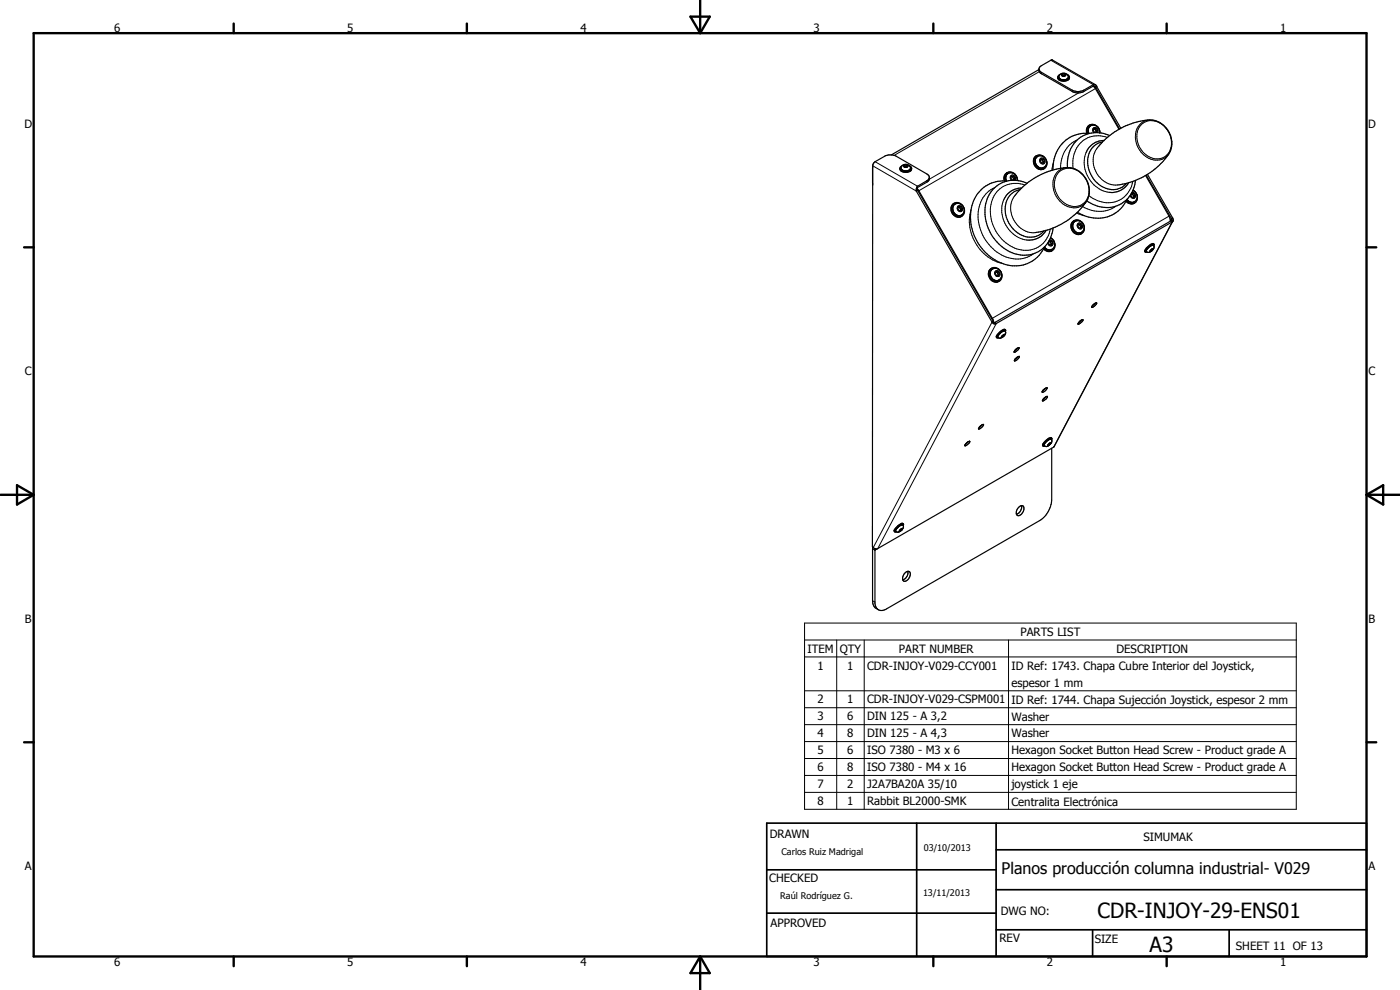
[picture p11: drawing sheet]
<svg xmlns="http://www.w3.org/2000/svg" width="420mm" height="297mm" viewBox="0 0 420 297" stroke-linecap="round" stroke-linejoin="round" font-family="sans-serif">
<g fill="none" stroke="#000" stroke-width=".35">
<path d="M317.4 23.2a2.09 2.09 0 0 0 3.6 0M318 22.4a1.04 1.04 0 0 0-.5 1.3 1.04 1.04 0 0 0 1.2 .6 1.47 1.47 0 0 0 2.2-1.4l-.5-.5M318 22.4a.97 .97 0 0 0-.1 1.1 .97 .97 0 0 0 1 .5 1.22 1.22 0 0 0 1.7-1.2l-.2-.4M318 22.4a1.76 1.76 0 0 1 2.4 0M318.8 22.3v.3M319.4 22.2l.4 .2-.2 .3-.5 .1-.4-.2 .1-.3M319.4 22.2l-.6 .1M319.4 22.6l.2 .1M319.4 22.2v.4M319.4 22.6l-.6 .1M327.1 37.5a1.97 1.97 0 0 0-.9 2.5M328.1 25.4h.7"/>
<path d="M328.1 25.4v.4M328.1 25.8h.4l.3 .4M328.1 25.4l-2.8 1.7a3.8 3.8 0 0 1-3.5 0l-9.5-5.5-.5-.8-44.3 25.7M328.1 25.8l.6 .8 7.1 12.2M328.2 38.7h.5M328.7 38.7l.3 .7M328.8 25.4l.4 .6M328.8 25.4l-13-7.5-3.2 1.8a1.35 1.35 0 0 0-.8 1.2 1.35 1.35 0 0 0 .8 1.2l9.4 5.5a3.7 3.7 0 0 0 3.3-.2l2.8-1.6M328.8 26.2l7.2 12.5M328.8 39.8l1.2 .1M328.8 39.8a9 9 0 0 0-8.5 9.8l.1 .7M329 38.6l.3 .6"/>
<path d="M329 38.6l-.6-.1-.3 .6 .4 .6 .6 .1 .2-.6M329 38.6l-.3 .1M329 39.4l-.2 .4M329.2 26l7.2 12.5M329.2 26l-.4 .2M329.3 38a1.67 1.67 0 0 0-2.2-.1 1.67 1.67 0 0 0-.4 2.1M329.3 39.2l-.3 .2M329.5 38.2l.5 .9v.8M329.6 38.2a1.81 1.81 0 0 0-2.5-.7 1.81 1.81 0 0 0-.7 2.5M329.6 38.2l.5 1.7M330 39.9l1.2 .1 1.8 .7M261.9 54.9v.6"/>
<path d="M261.9 50v.4M270.1 50.6a2.09 2.09 0 0 0 3.5 0M270.7 49.8a.94 .94 0 0 0-.6 1.1 .94 .94 0 0 0 .9 .7 2 2 0 0 0 2.6-.9l-.1-.5-.5-.4M270.8 49.7a1.34 1.34 0 0 1 1.6-.4 1.34 1.34 0 0 1 .7 1.5 1.86 1.86 0 0 1-2.7-.1l.1-.6zM271.4 49.6l-.1 .4 .4 .2 .5-.1M271.4 49.6v.4h.6M272 49.5l-.6 .1M272 49.5l.4 .3-.2 .3M272 50l.2 .1M272 49.5v.5M275 57.3l22.7 39.3M275.3 56.6l22.7 39.2 .2 .8"/>
<path d="M275.4 56.3l2.8-1.6a1.36 1.36 0 0 0 .7-1.3 1.36 1.36 0 0 0-.7-1.2l-9.5-5.5a3.7 3.7 0 0 0-3.2 .2l-2.9 1.6-.5 .6-.2 .6-.1 114.3a1.33 1.33 0 0 0 1.6 .6l52.9-30.6 35.7-67.7M275.4 57.1l22.7 39.3M275.4 55.9l-.4 .6v.8M275.4 55.9v.4M275.4 57.1l-.4 .2M275.4 56.3v.8M278.9 53.3l-.5 .8-3 1.8M301.4 54.3a10.1 10.1 0 0 0-10.1 11.5 14.8 14.8 0 0 0 12.5 14 9.6 9.6 0 0 0 9.7-5.8M301.4 54.3l.8 .1M302 52.1l-.5 .8 .2 1.4M302.3 51.8l-.2 .1M303.5 53h.4"/>
<path d="M303.9 53l.4 .6M304.2 52.8l.4 .7M304.2 52.8h-.6l-.3 .5 .4 .7h.7l.2-.5M304.2 52.8l-.3 .2M304.3 53.6l-.2 .4M304.4 59a21.5 21.5 0 0 1 17-8.7 7 7 0 0 1 5.3 5.2 7 7 0 0 1-2.3 7l-1.6 1.7-2.9 2.2-3.2 1.8-3.4 1.1M304.6 53.5l-.3 .1M305.3 54.1a1.76 1.76 0 0 0-1.5-2.2 1.76 1.76 0 0 0-2 1.9l.2 .5M305.4 54.1a2.14 2.14 0 0 0-1.4-2.3 2.14 2.14 0 0 0-2.6 .9l-.1 .9 .1 .7M306.1 56.9a5.9 5.9 0 0 0-4.2 7.7 7.9 7.9 0 0 0 8.6 6.4l1.6-.6 1.2-1.1M306.6 56.4a5.8 5.8 0 0 0-5.4 3.6M308.3 55a8.7 8.7 0 0 0-12.7 8 12.9 12.9 0 0 0 11.9 13.6 8.7 8.7 0 0 0 8.5-8.2"/>
<path d="M311.1 46.7a2.26 2.26 0 0 0-.6 3 2.26 2.26 0 0 0 2.9 .9M312.4 47.9h.3M312.7 47.9l.4 .7M313.1 47.8l.4 .6M313.1 47.8l-.6-.1-.3 .6 .4 .6h.6l.3-.5M313.1 47.8l-.4 .1M313.1 48.6l-.1 .3M313.4 47.2a1.71 1.71 0 0 0-2.4 .1 1.71 1.71 0 0 0 .1 2.4 1.66 1.66 0 0 0 2.2 .5 1.66 1.66 0 0 0 .7-2.2M313.4 47.2l.4 .6M313.4 47.2a1.81 1.81 0 0 0-2.5-.3 1.81 1.81 0 0 0-.3 2.5 1.86 1.86 0 0 0 2.5 1.3 1.86 1.86 0 0 0 .9-2.7M313.4 47.2l.4 .5M313.5 48.4l-.4 .2"/>
<path d="M313.8 47.8l.2 .2M326.9 40a10 10 0 0 0-10.9 11M330.9 42.6a6.1 6.1 0 0 0-4.1 8.4 7.4 7.4 0 0 0 9.5 5.4l1.7-1.4M330.9 42.6l-1.8 2.1M331.4 42.1a5.8 5.8 0 0 0-5.4 3.7M333.1 40.6l.5-.3a22.7 22.7 0 0 1 10.3-4.2 6.8 6.8 0 0 1 6.8 3.3 6.8 6.8 0 0 1-.5 7.6 22.4 22.4 0 0 1-12.2 8M333.1 40.6l-2.2 2M338 55l-2.7 .5M338.2 59.9a1.76 1.76 0 0 0 2.2 .7M338.3 59.7a9.9 9.9 0 0 1-15 4M338.7 54.9a6 6 0 0 1-3.3 2.6l-1.7 .3-.8-.1M339.5 58.2h.4"/>
<path d="M339.9 58.2l.4 .6M340 57.1l1.1 1.1M340.1 57a2.03 2.03 0 0 1 .3 3.5M340.3 58l.3 .7M340.3 58h-.7l-.2 .5 .3 .7h.6l.3-.5M340.3 58l-.4 .2M340.3 58.8l-.2 .4M340.6 58.7l-.3 .1M340.8 54.1a8.8 8.8 0 0 1-14 6.6l-.6-.4M341.2 58.4a1.81 1.81 0 0 1-.6 2.5 1.81 1.81 0 0 1-2.5-.7M343.8 52.7l7 12.2 .4 1.5M344 52.5l7.6 13.1"/>
<path d="M344.4 52.3l7.5 13.1M286.4 61a2.26 2.26 0 0 0-.6 3 2.26 2.26 0 0 0 3 .8l.4-.5a1.95 1.95 0 0 0 .1-2M287.6 62.2h.4M288 62.2l.4 .7M288.3 62l.4 .7M288.3 62h-.6l-.3 .5 .4 .7h.6l.3-.5M288.3 62l-.3 .2M288.4 62.9l-.2 .3M288.7 64.9l-.3 .1M288.7 62.7l-.3 .2M289.3 62.3l.1 .4M289.3 62.3a1.76 1.76 0 0 0-2.8-1 1.76 1.76 0 0 0 .1 2.9 1.63 1.63 0 0 0 1.9 .4 1.63 1.63 0 0 0 .9-1.8"/>
<path d="M289.3 62.3a1.85 1.85 0 0 0-2.1-1.6 1.85 1.85 0 0 0-1.6 2 2.45 2.45 0 0 0 2.7 2.3M313.2 74.7a1.93 1.93 0 0 0 2.6 .5M313.3 69.3l-2.7 .5M314 69.1a5.9 5.9 0 0 1-5.9 2.9M314.8 72.5h.4M315.2 72.5l.3 .7M315.2 71.4a1.81 1.81 0 0 1 1.4 2.1 1.81 1.81 0 0 1-2 1.5l-.5-.2-.6-.6M315.3 71.3a2.23 2.23 0 0 1 1.3 2 2.23 2.23 0 0 1-1.2 2.1l-1-.1-1.1-.8M315.5 72.3l.4 .6M315.5 72.3h-.6l-.3 .6 .4 .5 .6 .1 .3-.6M315.5 72.3l-.3 .2M315.5 73.2l-.1 .3"/>
<path d="M315.9 72.9l-.4 .3M321.9 66.6a2.21 2.21 0 0 1 2.8-.1 2.21 2.21 0 0 1 .7 2.7 1.99 1.99 0 0 1-2.3 1 1.99 1.99 0 0 1-1.5-2v-1zM322.1 66.8a1.83 1.83 0 0 1 2-.5 1.83 1.83 0 0 1 1.2 1.6 1.64 1.64 0 0 1-.9 1.9 1.64 1.64 0 0 1-2-.6l-.5-1.3zM322.4 66.2a2.26 2.26 0 0 0-.7 2.9 2.26 2.26 0 0 0 2.9 1M323.6 67.4h.4M324 67.4l.4 .7M324.3 67.2l.4 .7M324.3 67.2h-.6l-.2 .5 .3 .7 .6 .1 .3-.6M324.3 67.2l-.3 .2M324.4 68.1l-.2 .3M324.7 67.9l-.3 .2M337.9 60.4l.8 .6a1.74 1.74 0 0 0 1.9-.1"/>
<path d="M340.4 60.5v.1M344.2 75.6h-.5M345.2 75.2l.2 .2M345.6 74.8l.3 .2M345.9 75l.1-.3-.9 .7h.3M345.9 75l-.5 .4M346.3 73.8a1.69 1.69 0 0 1-2.1 1.8M346.3 73.8a.56 .56 0 0 0-.6-.4 .56 .56 0 0 0-.5 .4l-1.1 1.1-.2 .5 .3 .2M346.4 73.3l-.3-.2a3.4 3.4 0 0 0-2.5 2.3l.1 .2M346.4 73.3a3.5 3.5 0 0 0-2.7 2.3M346.4 73.3l-.1 .4M351.6 65.6v.4"/>
<path d="M351.6 66l-53.2 30.8M351.6 66l.5 .1M351.9 65.4l.2 .3-.2 .8-53 30.7h-.6M351.9 65.4l-.3 .2M297.3 80.7a2.23 2.23 0 0 0 0 2.8 2.31 2.31 0 0 0 2.2 1M297.6 80.4l-.1 .2M297.7 96.6l.6 .6M298.1 96.4l.3 .4M298.1 96.4l-.4 .2M298.4 96.8l-.1 .4M298.9 81.7h.3M299.2 81.7l.4 .6"/>
<path d="M299.6 81.5l.3 .7M299.6 81.5l-.6-.1-.3 .6 .4 .7h.6l.2-.5M299.6 81.5l-.4 .2M299.6 82.3l-.2 .4M299.9 82.2l-.3 .1M300.2 81.2a1.99 1.99 0 0 0-3-.5 1.99 1.99 0 0 0 0 3 2 2 0 0 0 2.6 .7M300.2 99.9l.2-.2a.77 .77 0 0 1 1.3-.2 1.78 1.78 0 0 1-1.9 1.9 .6 .6 0 0 1-.4-.6 .6 .6 0 0 1 .4-.6zM300.3 81.5a1.71 1.71 0 0 1-.6 2.6 1.71 1.71 0 0 1-2.4-1.2 1.7 1.7 0 0 1 .8-2.3 1.7 1.7 0 0 1 2.3 .9 2.03 2.03 0 0 1-.7 3M301.7 99.5l.1-.4-.2-.3a3.5 3.5 0 0 0-2.6 2.3l.2 .2M301.7 99l-.8 .2-.7 .6a1.74 1.74 0 0 0-1 1.6l.4-.1M324.2 96.3l.7-.4a.68 .68 0 0 1-.6 1l-.6 .4a.77 .77 0 0 1 .5-1zM324.5 96.1l-.6 .5"/>
<path d="M328.1 91.4l1-.5-.6 1-.8 .3-.1-.2zM328.6 91l-.7 .7M300.7 100.9l.2 .2M301.1 100.5l.2 .2M301.3 100.7l.1-.3-.8 .7h.3M301.3 100.7l-.4 .4M304.7 107.6l.9-.6h.3a1.62 1.62 0 0 1-1.5 1.2zM304.8 104.8l1-.5-.5 .9a.71 .71 0 0 1-1 .4zM305.3 104.5l-.8 .7M305.4 107.1l-.8 .7M313.1 117l1.1-.7a1.86 1.86 0 0 1-1.3 1.4l-.2-.2zM313.3 119.5l.9-.6a.68 .68 0 0 1-.6 1l-.8 .4z"/>
<path d="M313.7 116.5l-.7 .7M313.8 119.1l-.8 .7M289.8 133.2l.3-.2a.75 .75 0 0 1 1-.5l-.4 .6-1.1 .7zM290.2 132.8l-.4 .5M290.5 132.6l-.1 .1M294.3 127.7l.8-.4a1.65 1.65 0 0 1-1.4 1.4zM294.6 127.5l-.7 .7M313.7 132.8a1.44 1.44 0 0 1 1.9-.9l-.1 1-.9 .9a.7 .7 0 0 1-1.1 0 .7 .7 0 0 1 .2-1zM314.6 133.4l.1 .2M315 133l.2 .2M315.2 133.2l.1-.3-.8 .7h.2M315.2 133.2l-.5 .4"/>
<path d="M315.6 134.5v15.5a8 8 0 0 1-3.5 6.2l-46 26.5a2.09 2.09 0 0 1-2.3 .3 2.09 2.09 0 0 1-1.2-1.9l.1-16.4M315.6 131.5a3.2 3.2 0 0 0-2.3 1.7l-.3 .5 .5 .2M315.6 131.5v.5M315.7 131.5l-.2-.2a3.5 3.5 0 0 0-2.6 2.3l.2 .3M269 159.6h-.4M269.4 158.3l.4-.4a.8 .8 0 0 1 1.2-.3 1.63 1.63 0 0 1-2.2 1.8v-.4zM270 159.1l.2 .2M270.4 158.7l.2 .3M270.6 159l.2-.4-.9 .8 .3-.1M270.6 159l-.4 .3M271.1 157.2l-.2-.2a3.8 3.8 0 0 0-2.4 1.8l-.2 .5 .2 .3M271.2 157.3a3 3 0 0 0-2.6 2.3"/>
<path d="M271.2 157.3l-.2 .4M305.6 152.3l.4-.4a.73 .73 0 0 1 .8-.2 .73 .73 0 0 1 .5 .7 1.76 1.76 0 0 1-2.1 2.2 1.91 1.91 0 0 1 .4-2.3zM306.5 151.7a2.26 2.26 0 0 1-1.5 2.6M261.9 164.1v16.2a2.59 2.59 0 0 0 1.7 2.6M271.7 171.8a.87 .87 0 0 1 1.3-.2 .87 .87 0 0 1 .1 1.2 1.59 1.59 0 0 1-2 1.4 1.98 1.98 0 0 1 .6-2.4zM272.4 171.4a2.19 2.19 0 0 1-1.5 2.6"/>
</g>
<g fill="none" stroke="#000" stroke-width=".3">
<path d="M315.4 18.1l12.7 7.3M311.9 21.5l-43.5 25.1M312.6 21.7v.4M317.8 23.1a1.65 1.65 0 0 0 2.8 0M318.5 22.4a.71 .71 0 0 1 .8-.4 .71 .71 0 0 1 .6 .6 .74 .74 0 0 1-.8 .3 .74 .74 0 0 1-.6-.5zM321.8 27.1v.3M323.8 27.9l-44.9 25.9M325.3 27.1v.3M327.3 37.8a1.75 1.75 0 0 0-.5 2.2M328.1 25.8l.7 .4M328.7 26.6l-53.2 30.8M329.4 39.8a.86 .86 0 0 0-.3-1.4 .86 .86 0 0 0-1.2 .8l.4 .6"/>
<path d="M342.4 37.5a5.2 5.2 0 0 1 8.2 1.9 5.5 5.5 0 0 1-1.7 8 6.1 6.1 0 0 1-7.6-5.4 5.1 5.1 0 0 1 1.1-4.5zM345 36a5 5 0 0 0-4 6.9 6.2 6.2 0 0 0 8.3 4.6l1.5-1.4M261.9 54.9h.1M261.9 50.4h.1M261.9 49.7l13.1 7.6M262.6 48.5l12.8 7.4M270.4 50.4a1.61 1.61 0 0 0 2.9 0M271.2 49.7a.71 .71 0 0 1 .7-.3 .71 .71 0 0 1 .6 .6 .74 .74 0 0 1-.8 .3 .74 .74 0 0 1-.5-.6zM278.2 54.2v.5M298.6 56.3a9.8 9.8 0 0 0-4.3 12.8 11.9 11.9 0 0 0 12.7 8.5l1.3-.4 1.8-1M302.5 52.1a1.73 1.73 0 0 0-.4 2.3M303.6 54.1a.87 .87 0 0 1-.4-1.1 .87 .87 0 0 1 1-.5 .87 .87 0 0 1 .6 1l-.2 .6"/>
<path d="M304.4 59a7.2 7.2 0 0 0 6.2 10.8M307.6 55.5a7.7 7.7 0 0 0-10.4 8 12 12 0 0 0 10 11.6 7.5 7.5 0 0 0 8-6.4M311.4 46.9a1.92 1.92 0 0 0-.4 2.5 1.92 1.92 0 0 0 2.3 .8M312.4 47.5a.91 .91 0 0 1 1.2 .6 .91 .91 0 0 1-.9 1.1 1.01 1.01 0 0 1-.3-1.7zM316.2 48.7l-.5 2.4M317.7 51.8a5.1 5.1 0 0 1 7.7 1.3 5.5 5.5 0 0 1-1.2 8.5 6.1 6.1 0 0 1-7.6-4.7 5.7 5.7 0 0 1 1.1-5.1zM320.2 50.3a4.9 4.9 0 0 0-4.1 6.3 6.4 6.4 0 0 0 8 5.4l.9-.4 1-1.1M323.3 42a8.9 8.9 0 0 0-5 8.5M326 45.8a9.1 9.1 0 0 0 6.9 11.9M329.1 44.7a7.2 7.2 0 0 0 6.2 10.8M332.3 41.2a7.6 7.6 0 0 0-10.3 7.1l.1 2.2M338.2 59.8a1.71 1.71 0 0 0 2.2 .7"/>
<path d="M339.7 57.7a.91 .91 0 0 1 1.1 .8 .91 .91 0 0 1-1 1l-.6-.9M340 54.4a7.7 7.7 0 0 1-12 5.2l-1.2-.9M286.7 61.2a1.94 1.94 0 0 0-.4 2.5 1.94 1.94 0 0 0 2.3 .8M287.5 61.8a.89 .89 0 0 1 1.3 .5 .89 .89 0 0 1-.8 1.2 1.09 1.09 0 0 1-.5-1.7zM291.4 62.9a13.2 13.2 0 0 0 9.3 16.1M301.2 60a9.1 9.1 0 0 0 6.9 12M313.5 74.1a1.72 1.72 0 0 0 2.2 .7M315 72a.9 .9 0 0 1 1 .8 .9 .9 0 0 1-.9 1l-.7-.9M322.7 66.4a1.95 1.95 0 0 0-.4 2.4 1.95 1.95 0 0 0 2.3 .9M323.1 63.9l2.3 .8M323.5 67.1a.89 .89 0 0 1 1.3 .5 .89 .89 0 0 1-.8 1.1 1.05 1.05 0 0 1-.5-1.6zM334.8 61.9a9 9 0 0 1-9.9 .1"/>
<path d="M345.4 74.9l.7-.3-.5 .7-.5 .3zM346.1 73.6l-1.3 .6-.6 .8-.2 .5M350.8 64.9l-53.2 30.7M351.4 66.3l.4 .3-35.6 67.6M351.6 65.6l-.4 .5M297.7 96.6l-35.6 67.7M297.9 80.7a1.95 1.95 0 0 0-.4 2.4 1.95 1.95 0 0 0 2.3 .9M298.7 96.7l.3 .4-35.6 67.5M298.7 81.4a.93 .93 0 0 1 1.3 .3 .93 .93 0 0 1-.3 1.3 1 1 0 0 1-1-.5 1 1 0 0 1 0-1.1zM301.6 99.3l-.5 .1-.8 .5-.8 1v.3M300.7 100.8l.6-.5h.2v.2a.87 .87 0 0 1-1 .6zM314.7 133.1l.7-.3-.2 .5a.56 .56 0 0 1-.8 .3z"/>
<path d="M315.5 131.8l-.2-.1-.9 .5a1.89 1.89 0 0 0-1 1.5M270 159a.56 .56 0 0 1 .9-.4l-.4 .5-.6 .4zM271 157.5l-.8 .2-.6 .5-.7 .7-.1 .5M262.5 164.6l.3 .1M263.3 164.6l-.7 .5-.7-.4M241.5 186.9h147.5v55.9h-147.5zM241.5 192h147.5M241.5 197.1h147.5M251.1 192v50.8M259.4 192v50.8M261.9 180.3l.7 .3M302.7 192v50.8"/>
<path d="M241.5 207.3h147.5M241.5 212.3h147.5M241.5 217.4h147.5M241.5 222.5h147.5M241.5 227.6h147.5M241.5 232.7h147.5M241.5 237.7h147.5"/>
</g>
<g fill="none" stroke="#000" stroke-width=".71">
<path d="M10.1 9.9h400v277.1h-400zM70.1 7.1v2.8M140.1 7.1v2.8M207.2 5h5.8l-2.9 4.9zM210.1 0v9.9M280.1 7.1v2.8M350.1 7.1v2.8M7.2 74.2h2.9M410.1 74.2h2.9M.1 148.5h10M5.1 145.6l5 2.9-5 2.9zM410.1 148.5h10"/>
<path d="M410.1 148.5l5-2.9v5.8zM7.2 222.7h2.9M410.1 222.7h2.9M70.1 287v2.9M140.1 287v2.9M210.1 287v10M210.1 287l2.9 5h-5.8zM280.1 287v2.9M350.1 287v2.9"/>
</g>
<path d="M230.1 247h180v40h-180zM275.1 247v40M298.9 255h111.2M298.9 247v40M230.1 274h68.8M230.1 261h68.8M298.9 279h111.2M298.9 267h111.2M327.9 279v8M368.9 279v8" fill="none" stroke="#000" stroke-width=".51"/>
<g font-size="6.3">
<text x="329.4" y="275.4">CDR-INJOY-29-ENS01</text>
<text x="345" y="285.6">A3</text>
</g>
<text font-size="4.8" x="300.6" y="262.1">Planos producción columna industrial- V029</text>
<g font-size="3.4">
<text x="34.2" y="9.6">6</text>
<text x="104.2" y="9.6">5</text>
<text x="174.2" y="9.6">4</text>
<text x="244.2" y="9.6">3</text>
<text x="314.2" y="9.6">2</text>
<text x="384.2" y="9.6">1</text>
<text x="7.4" y="38.4">D</text>
<text x="410.6" y="38.4">D</text>
<text x="7.5" y="112.6">C</text>
<text x="410.7" y="112.6">C</text>
<text x="7.5" y="186.9">B</text>
<text x="306.2" y="190.8">PARTS LIST</text>
<text x="410.7" y="186.9">B</text>
<text x="242.3" y="195.8">ITEM</text>
<text x="252" y="195.8">QTY</text>
<text x="269.7" y="195.8">PART NUMBER</text>
<text x="335.1" y="195.8">DESCRIPTION</text>
<text x="245.4" y="200.9">1</text>
<text x="254.3" y="200.9">1</text>
<text x="260.2" y="200.9">CDR-INJOY-V029-CCY001</text>
<text x="303.5" y="201">ID Ref: 1743. Chapa Cubre Interior del Joystick,</text>
<text x="303.5" y="206">espesor 1 mm</text>
<text x="245.4" y="211.1">2</text>
<text x="254.3" y="211.1">1</text>
<text x="260.2" y="211.1">CDR-INJOY-V029-CSPM001</text>
<text x="303.5" y="211.2">ID Ref: 1744. Chapa Sujección Joystick, espesor 2 mm</text>
<text x="245.4" y="216.2">3</text>
<text x="245.4" y="221.2">4</text>
<text x="254.3" y="216.2">6</text>
<text x="254.3" y="221.3">8</text>
<text x="260.2" y="216.2">DIN 125 - A 3,2</text>
<text x="260.2" y="221.2">DIN 125 - A 4,3</text>
<text x="303.5" y="216.2">Washer</text>
<text x="303.5" y="221.3">Washer</text>
<text x="245.4" y="226.3">5</text>
<text x="254.3" y="226.3">6</text>
<text x="260.2" y="226.4">ISO 7380 - M3 x 6</text>
<text x="303.5" y="226.4">Hexagon Socket Button Head Screw - Product grade A</text>
<text x="245.4" y="231.4">6</text>
<text x="254.3" y="231.4">8</text>
<text x="260.2" y="231.4">ISO 7380 - M4 x 16</text>
<text x="303.5" y="231.4">Hexagon Socket Button Head Screw - Product grade A</text>
<text x="245.4" y="236.5">7</text>
<text x="254.3" y="236.5">2</text>
<text x="260.2" y="236.5">J2A7BA20A 35/10</text>
<text x="303.5" y="236.5">joystick 1 eje</text>
<text x="245.4" y="241.6">8</text>
<text x="254.3" y="241.6">1</text>
<text x="260.2" y="241.6">Rabbit BL2000-SMK</text>
<text x="303.5" y="241.7">Centralita Electrónica</text>
<text x="231" y="251.4">DRAWN</text>
<text x="343.1" y="252.3">SIMUMAK</text>
<text x="7.4" y="261.1">A</text>
<text x="410.7" y="261.1">A</text>
<text x="230.9" y="264.5">CHECKED</text>
<text x="300.3" y="274.4">DWG NO:</text>
<text x="231.3" y="278.2">APPROVED</text>
<text x="300" y="282.6">REV</text>
<text x="328.5" y="283">SIZE</text>
<text x="370.9" y="285.1">SHEET 11 OF 13</text>
<text x="34.2" y="289.9">6</text>
<text x="104.2" y="289.9">5</text>
<text x="174.2" y="289.9">4</text>
<text x="244.2" y="289.9">3</text>
<text x="314.2" y="289.9">2</text>
<text x="384.2" y="289.9">1</text>
</g>
<g font-size="2.7">
<text x="234.5" y="256.6">Carlos Ruiz Madrigal</text>
<text x="277.2" y="255.3">03/10/2013</text>
<text x="234.1" y="269.7">Raúl Rodríguez G.</text>
<text x="277" y="268.7">13/11/2013</text>
</g>
</svg>
